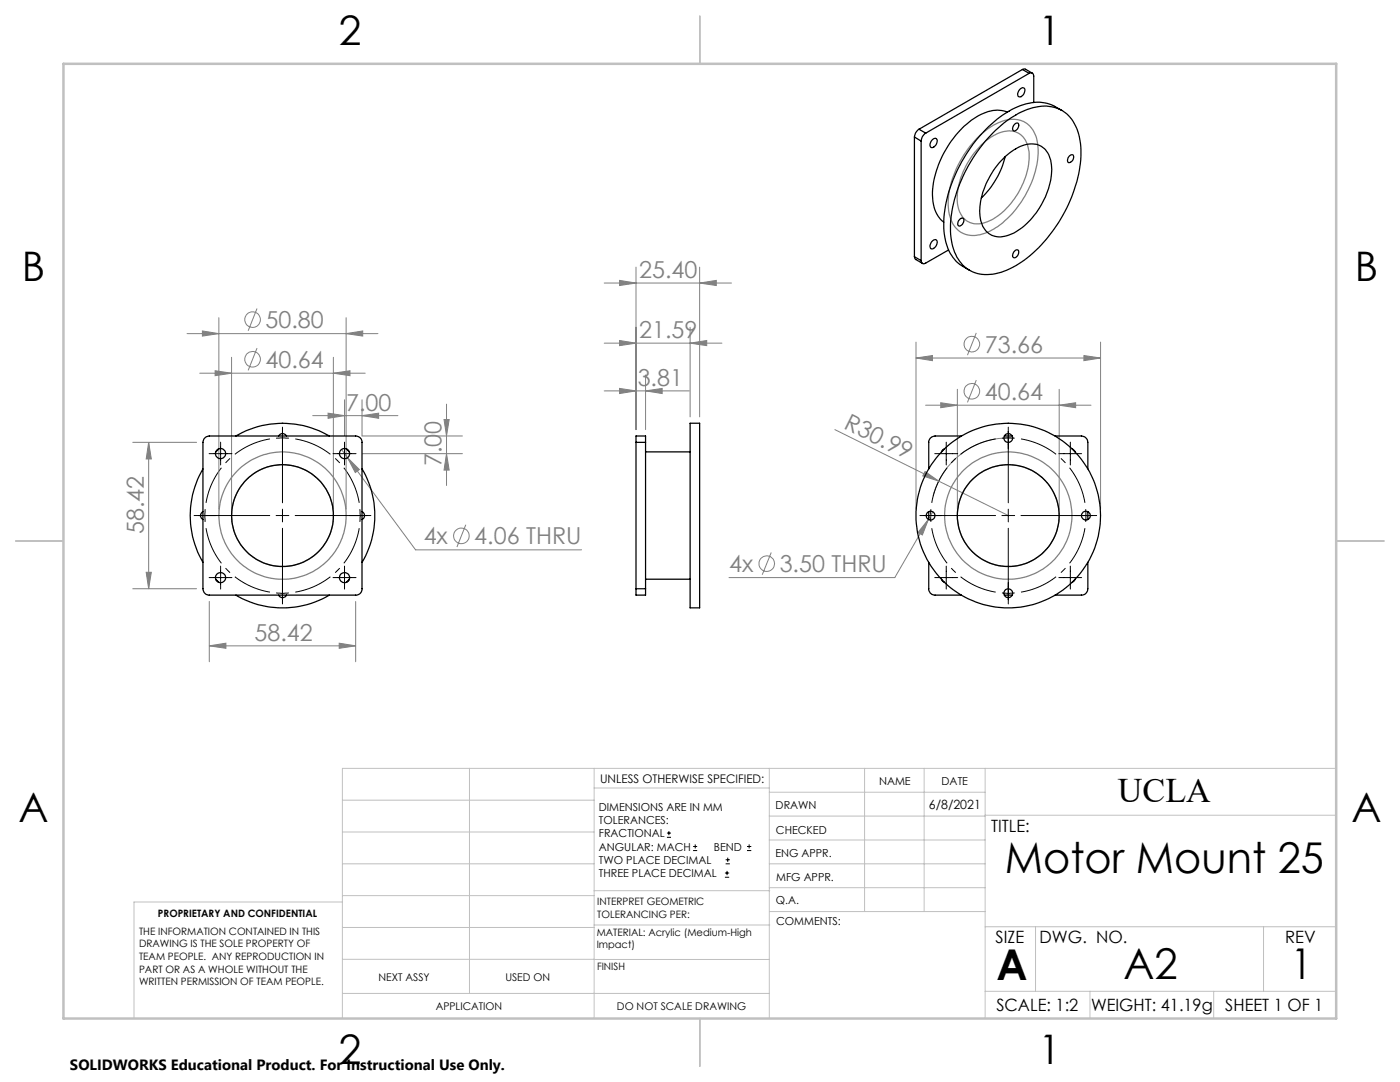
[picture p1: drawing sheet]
<svg xmlns="http://www.w3.org/2000/svg" width="279mm" height="216mm" viewBox="0 0 279 216" stroke-linecap="round" stroke-linejoin="round" font-family="sans-serif">
<g fill="none" stroke="#808080" stroke-width=".2">
<path d="M120.6 56.5h25.4M123.6 56l3.3 .5-3.3 .5zM126.9 53.3v32.4M139.6 56.5l3.3-.5v1zM139.6 53.3v29.9M37.3 66.6h38.1M39.9 74.5h33M40.4 66l3.3 .6-3.3 .5zM42.9 74l3.3 .5-3.3 .5zM43.7 63.4v38.2M46.2 71.3v30.3M51.3 69.5l-1.8 4.4"/>
<path d="M51.3 61.6l-1.8 4.4M66.5 74.5l3.3-.5v1zM66.5 71.3v30.3M68.8 79.8v7.2M69.1 66.6l3.3-.6v1.1zM69.1 63.4v38.2M72.2 79.8v7.2h20.1M120.6 68.5h23.5M120.6 78h17M123.6 67.9l3.3 .6-3.3 .5zM123.6 77.5l3.3 .5-3.3 .5zM128.8 78l3.4-.5v1z"/>
<path d="M128.8 74.8v10.9M137.7 68.5l3.3-.6v1.1zM137.7 65.3v17.9M182.8 71.4l3.3-.5v1.1zM182.8 68.3v33.3M182.8 71.4h36.8M191.1 77.7v23.9M194.8 66.4l-1.7 4.5M194.8 75.8l-1.7 4.5M211.4 77.7v23.9M216.3 70.9l3.3 .5-3.3 .6zM219.6 68.3v33.3"/>
<path d="M26.5 88.3h12.7M29.7 88.3v29.2M29.7 88.3l.5 3.3h-1zM62.4 82.9h17M65.5 82.4l3.3 .5-3.3 .6zM68.2 89.7l1.2 1.6M69.4 91.3l2.3 2.4-.8 .6zM69.4 91.3l13.5 18.4h33.2M72.2 82.9l3.4-.5v1.1zM72.3 90.5h20M88.6 83.7h1l-.5 3.3zM89.1 80.6v16.3"/>
<path d="M89.1 90.5l.5 3.3h-1zM166.6 85.7l34.6 17.2M184.6 94.1l2.7 1.9-3.1-1zM184.7 80.9h33M187.7 80.4l3.4 .5-3.4 .5zM202.1 87.4a15.5 15.5 0 0 0-15.9 11.5M211.4 80.9l3.3-.5v1zM26.5 117.5h12.7M29.2 114.2h1l-.5 3.3zM93 104.7l-1.8 4.4M153.9 110.2l-1.8 4.5M185.3 103.6l-1.2 3.2-.9-.5z"/>
<path d="M186.2 102.1l-7.6 13.2h-33.1M41.8 128.9l3.3-.6v1.1zM41.8 120v12M41.8 128.9h29.2M67.7 128.3l3.3 .6-3.3 .5zM71 120v12"/>
<circle cx="50.4" cy="71.7" r="1.56"/>
<circle cx="50.4" cy="63.8" r="1.55"/>
<circle cx="193.9" cy="68.7" r="1.56"/>
<circle cx="193.9" cy="78.1" r="1.56"/>
<circle cx="92.1" cy="106.9" r="1.55"/>
<circle cx="153" cy="112.5" r="1.56"/>
</g>
<g fill="none" stroke="#000" stroke-width=".2">
<path d="M41.7 90.5h4.6M44 88.2v4.6M55.1 87.5h2.5M56.4 85.2v15.1M66.5 90.5h4.5M68.8 88.2v4.6M186.5 90.5h4.6M188.8 88.2v4.6M200 87.5h2.5M201.2 85.2v15.1M211.3 90.5h4.6M213.6 88.2v4.6"/>
<path d="M38.7 102.9h15.1M41 101.6v2.5M41.7 115.3h4.6M44 113v4.5M55.1 102.9h2.5M55.1 118.3h2.5M56.4 101.6v2.5M56.4 105.4v15.1M58.9 102.9h15.1M66.5 115.3h4.5M68.8 113v4.5M71.8 101.6v2.5"/>
<path d="M183.6 102.9h15.1M185.8 101.6v2.5M186.5 115.3h4.6M188.8 113v4.5M200 102.9h2.5M200 118.3h2.5M201.2 101.6v2.5M201.2 105.4v15.1M203.8 102.9h15.1M211.3 115.3h4.6M213.6 113v4.5M216.7 101.6v2.5"/>
<path d="M133.1 167.1h.8M133.1 166.2h.8M133.5 165.8v.9M138.3 169.7h.8M138.3 168.9h.8M138.7 168.5v.8M144.7 175h.8M144.7 174.2h.8M144.8 172.4h.9M144.8 171.6h.9M145.1 173.8v.8M145.2 171.1v.9"/>
<path d="M149.1 169.7h.8M149.1 168.9h.8M149.5 168.5v.8"/>
</g>
<g fill="none" stroke="#808080" stroke-width=".25">
<path d="M194.9 27.7a10.7 10.7 0 0 1 7.6-3.9 4.8 4.8 0 0 1 4.5 4.5 17.4 17.4 0 0 1-3.6 12.6 13.9 13.9 0 0 1-8.2 6 4.7 4.7 0 0 1-5.7-4 17.1 17.1 0 0 1 3.5-13zM195.8 29a8.1 8.1 0 0 1 6.2-2.9 4.1 4.1 0 0 1 3.4 4.1 15.3 15.3 0 0 1-8.1 13.9 4.1 4.1 0 0 1-6.2-3.4 15.5 15.5 0 0 1 4.7-11.7z"/>
<circle cx="56.4" cy="102.9" r="10.2"/>
<circle cx="56.4" cy="102.9" r="12.7"/>
<circle cx="201.2" cy="102.9" r="10.2"/>
<circle cx="201.2" cy="102.9" r="12.7"/>
</g>
<path d="M53.9 87.6a15.5 15.5 0 0 0-12.8 12.7M198.7 87.6a15.5 15.5 0 0 0-12.7 12.7M41.1 105.4a15.5 15.5 0 0 0 12.8 12.8M58.9 118.2a15.5 15.5 0 0 0 12.8-12.8M71.7 100.3a15.5 15.5 0 0 0-12.8-12.7M186 105.4a15.5 15.5 0 0 0 12.7 12.8M203.8 118.2a15.5 15.5 0 0 0 12.7-12.8M216.5 100.3a15.5 15.5 0 0 0-12.7-12.7" fill="none" stroke="#000" stroke-width=".2" stroke-dasharray="15.2 1.3 1.3 1.3" stroke-dashoffset="7.5" stroke-linecap="butt"/>
<g fill="none" stroke="#c0c0c0" stroke-width=".2">
<path d="M68.3 159.7h50.3M93.7 153.3v44.9M118.6 153.3v49.9M118.6 157.2h34.9M153.5 153.3v49.9M153.5 158.1h43.1M172.5 153.3v28.6M184.4 153.3v28.6M196.6 153.3v49.9M266.7 153.3h-198.4v49.9M68.3 178.7h50.3M68.3 172.4h50.3"/>
<path d="M68.3 166h50.3M68.3 180h-41.6v23.2M118.6 177.7h35M153.5 167.6h43.1M153.5 162.8h43.1M153.5 172.4h43.1M153.5 177.1h43.1M196.6 162.7h70.1M68.3 198.2h85.2M68.3 191.4l85.2 .1M68.3 185.1h50.3M118.6 184.6h35"/>
<path d="M153.6 181.9h43M196.6 197.8h70.1M196.6 184.9h70.1M206.7 184.9v12.9M217.5 197.8v5.4M242.2 197.8v5.4M252.2 184.9v12.9"/>
</g>
<path d="M139.7 3.2v9.5M3.1 107.9h9.6M266.7 107.9h9.5M139.7 203.2v9.6" fill="none" stroke="#c0c0c0" stroke-width=".25"/>
<path d="M12.7 12.7h254v190.5h-254z" fill="none" stroke="#c0c0c0" stroke-width=".5"/>
<g fill="#808080">
<path d="M184.6 94.1l2.7 1.9-3.2-1z"/>
<path d="M128.8 78l3.4-.5v1zM123.6 77.5l3.3 .5-3.3 .5z"/>
<path d="M123.6 67.9l3.3 .6-3.3 .5zM137.7 68.5l3.3-.6v1.1zM123.6 56l3.3 .5-3.3 .5zM139.6 56.5l3.3-.5v1zM182.8 71.4l3.3-.5v1.1zM216.3 70.9l3.3 .5-3.3 .6zM187.7 80.4l3.4 .5-3.4 .5zM211.4 80.9l3.3-.5v1zM185.3 103.6l-2.1 2.7 .9 .5zM42.9 74l3.3 .5-3.3 .5zM66.5 74.5l3.3-.5v1zM40.4 66l3.3 .6-3.3 .5zM69.1 66.6l3.3-.6v1.1zM65.5 82.4l3.3 .5-3.3 .6zM72.2 82.9l3.4-.5v1.1zM69.4 91.3l1.5 3 .8-.6z"/>
<path d="M41.8 128.9l3.3-.6v1.1zM67.7 128.3l3.3 .6-3.3 .5z"/>
<path d="M89.1 90.5l.5 3.3h-1zM88.6 83.7h1l-.5 3.3z"/>
<path d="M29.7 88.3l.5 3.3h-1zM29.2 114.2h1l-.5 3.3z"/>
</g>
<g fill="none" stroke="#000" stroke-width=".25">
<path d="M203.6 17.7a.53 .53 0 0 1 .8-.1 .53 .53 0 0 1 .1 .8 .85 .85 0 0 1-.4 .8 .85 .85 0 0 1-.9 0 1.3 1.3 0 0 1 .4-1.5zM204 13.9l.6-.1 1.4 .8M204 13.9l-20.6 11.9M204 13.9l1.4 .7M205.4 14.6a.57 .57 0 0 1 .6 0 .57 .57 0 0 1 .3 .6v5.3M205.4 14.6l-20.7 12M182.5 27.3l1.3 .9M182.5 27.3v23.9M183.4 25.8a2.02 2.02 0 0 0-.9 1.5M183.4 25.8l1.3 .8M183.8 28.2v23.8M184.7 26.6a2.01 2.01 0 0 0-.9 1.6"/>
<path d="M186 28a.57 .57 0 0 1 .8-.4 .57 .57 0 0 1 .2 .9 .85 .85 0 0 1-1.3 .7 1.27 1.27 0 0 1 .3-1.2zM198.7 26a14.9 14.9 0 0 1 10.2-4.8 6.8 6.8 0 0 1 6.2 5 19 19 0 0 1-.9 12.3 28.9 28.9 0 0 1-11.5 14.5 9.6 9.6 0 0 1-8.6 1.3 8.1 8.1 0 0 1-4.3-6.9 25.7 25.7 0 0 1 4.8-16.5 28 28 0 0 1 4.1-4.9zM200.6 31.3a7.6 7.6 0 0 1 6.2-2.5 4.4 4.4 0 0 1 3.1 4.5 15.6 15.6 0 0 1-7.6 13.2 4.7 4.7 0 0 1-5 .1 6.1 6.1 0 0 1-1.6-6 17.1 17.1 0 0 1 4.9-9.3zM200.6 31.3a17.1 17.1 0 0 1-4.8 8.2M201 22.4a6.7 6.7 0 0 0-6.2 1 19.6 19.6 0 0 0-8.7 16 6.3 6.3 0 0 0 2.2 4.9M202.5 24.8a.46 .46 0 0 1 .7-.2 .46 .46 0 0 1 .1 .7 .77 .77 0 0 1-1.2 .7 1.16 1.16 0 0 1 .4-1.2zM211.9 22l-1.3-.7a7.8 7.8 0 0 0-6.9-.2 24.8 24.8 0 0 0-12.1 11.9 23.2 23.2 0 0 0-2.9 14.9 7.9 7.9 0 0 0 3.5 5.3l1.3 .7M213.4 31.2a.51 .51 0 0 1 .8-.3 .51 .51 0 0 1 0 .8 .74 .74 0 0 1-1.1 .6 1.18 1.18 0 0 1 .3-1.1zM182.5 51.2l.2 .6 1.4 .8M182.5 51.2l1.3 .8M186 48.2a.57 .57 0 0 1 .8-.3 .57 .57 0 0 1 .2 .8 .85 .85 0 0 1-1.3 .8 1.27 1.27 0 0 1 .3-1.3zM189.3 49.9l-4.6 2.6a.55 .55 0 0 1-.6 .1 .55 .55 0 0 1-.3-.6"/>
<path d="M191.5 43.8a.49 .49 0 0 1 .7-.2 .49 .49 0 0 1 .1 .7 .78 .78 0 0 1-1.1 .7 1.15 1.15 0 0 1 .3-1.2zM202.6 50a.45 .45 0 0 1 .7 0 .45 .45 0 0 1 0 .6 .74 .74 0 0 1-1.2 .7 1.22 1.22 0 0 1 .5-1.3zM40.5 93.6a18.4 18.4 0 0 0 0 18.6M41 87.3l.8-.3h29.2a1.26 1.26 0 0 1 1.2 1.3v29.2a1.2 1.2 0 0 1-1.2 1.2h-29.2a1.25 1.25 0 0 1-1.3-1.2v-29.2l.2-.7zM43.7 89.5l-.7 .7M47.1 87a18.4 18.4 0 0 1 18.6 0M55.6 87a.88 .88 0 0 1 .8-.5 .88 .88 0 0 1 .8 .5M69.1 89.5l.6 .7M72.2 93.6a18.4 18.4 0 0 1 0 18.6M126.9 88.3v-1.3h1.9v1.3M126.9 88.3h1.9M126.9 88.3v29.2"/>
<path d="M128.8 90.2h8.9M128.8 88.3v29.2M137.7 84.5h1.9v36.8h-1.9zM188.5 89.5l-.6 .7M191.9 87h-5.3a1.32 1.32 0 0 0-1.3 1.3v5.3M200.4 87h1.6M210.5 87h5.3a1.32 1.32 0 0 1 1.3 1.3v5.3M213.9 89.5l.7 .7M40.5 102.1a.88 .88 0 0 0-.5 .8 .88 .88 0 0 0 .5 .8M43 115.6l.7 .6M47.1 118.7a18.4 18.4 0 0 0 18.6 0M55.6 118.7a.88 .88 0 0 0 .8 .5 .88 .88 0 0 0 .8-.5"/>
<path d="M69.7 115.6l-.6 .6M72.2 102.1a.88 .88 0 0 1 .5 .8 .88 .88 0 0 1-.5 .8M126.9 117.5v1.2h1.9v-1.2M126.9 117.5h1.9M128.8 115.6h8.9M185.3 112.2v5.3a1.2 1.2 0 0 0 1.3 1.2h5.3M185.3 102.1v1.6M187.9 115.6l.2 .4 .4 .2M200.4 118.7h1.6M214.6 115.6l-.7 .6M217.1 112.2v5.3a1.26 1.26 0 0 1-1.3 1.2h-5.3M217.1 102.1v1.6"/>
<circle cx="44" cy="90.5" r="1.01"/>
<circle cx="68.8" cy="90.5" r="1.01"/>
<circle cx="201.2" cy="87.4" r=".88"/>
<circle cx="44" cy="115.3" r="1.01"/>
<circle cx="56.4" cy="102.9" r="10.2"/>
<circle cx="68.8" cy="115.3" r="1.01"/>
<circle cx="185.7" cy="102.9" r=".87"/>
<circle cx="201.2" cy="102.9" r="18.4"/>
<circle cx="201.2" cy="102.9" r="10.2"/>
<circle cx="201.2" cy="118.4" r=".87"/>
<circle cx="216.7" cy="102.9" r=".87"/>
</g>
<g font-size="8.5">
<text x="200.5" y="174.2">Motor Mount 25</text>
<text x="198.9" y="195.5">A</text>
<text x="224.2" y="195.4">A2</text>
<text x="257.6" y="195.4">1</text>
</g>
<g font-size="8.1">
<text x="67.6" y="8.9">2</text>
<text x="207.3" y="8.9">1</text>
<text x="4.4" y="56.2">B</text>
<text x="270.4" y="56.2">B</text>
<text x="3.7" y="164.1">A</text>
<text x="269.7" y="164.1">A</text>
<text x="67.6" y="212.4">2</text>
<text x="207.3" y="212.4">1</text>
</g>
<text font-size="6.9" x="223.1" y="160.1">UCLA</text>
<g font-size="4.7" fill="#808080">
<text x="127.6" y="55.4">25.40</text>
<text x="53" y="65.5">50.80</text>
<text x="127.6" y="67.4">21.59</text>
<text x="196.5" y="70.4">73.66</text>
<text x="53" y="73.4">40.64</text>
<text x="127.3" y="77">3.81</text>
<text x="69.1" y="81.9">7.00</text>
<text x="196.5" y="79.8">40.64</text>
<text x="168.2" y="85.4" transform="rotate(26 168.2 85.4)">R30.99</text>
<text x="88.1" y="93" transform="rotate(-90 88.1 93)">7.00</text>
<text x="28.7" y="106.5" transform="rotate(-90 28.7 106.5)">58.42</text>
<text x="84.6" y="108.6">4x</text>
<text x="94.7" y="108.6">4.06 THRU</text>
<text x="145.5" y="114.2">4x</text>
<text x="155.6" y="114.2">3.50 THRU</text>
<text x="50.8" y="127.8">58.42</text>
</g>
<g font-size="3.4">
<text x="197.8" y="166">TITLE:</text>
<text x="198.7" y="188.1">SIZE</text>
<text x="207.5" y="188.1">DWG. NO.</text>
<text x="256.5" y="188.2">REV</text>
<text x="198.8" y="201.7">SCALE: 1:2</text>
<text x="217.7" y="201.8">WEIGHT: 41.19g</text>
<text x="244.5" y="201.7">SHEET 1 OF 1</text>
</g>
<text font-size="3" x="14" y="213.5">SOLIDWORKS Educational Product. For Instructional Use Only.</text>
<text font-size="2.5" x="185.4" y="161.4">6/8/2021</text>
<text font-size="2.4" x="119.8" y="156.2">UNLESS OTHERWISE SPECIFIED:</text>
<g font-size="2.2">
<text x="119.5" y="161.8">DIMENSIONS ARE IN MM</text>
<text x="154.8" y="161.4">DRAWN</text>
<text x="175.4" y="156.6">NAME</text>
<text x="187.9" y="156.7">DATE</text>
<text x="119.5" y="164.4">TOLERANCES:</text>
<text x="119.5" y="167.1">FRACTIONAL</text>
<text x="154.9" y="166.3">CHECKED</text>
<text x="119.5" y="169.7">ANGULAR: MACH</text>
<text x="119.5" y="172.4">TWO PLACE DECIMAL</text>
<text x="142.5" y="169.7">BEND</text>
<text x="154.8" y="171">ENG APPR.</text>
<text x="119.5" y="175">THREE PLACE DECIMAL</text>
<text x="154.9" y="175.7">MFG APPR.</text>
<text x="154.9" y="180.4">Q.A.</text>
<text x="154.9" y="184.6">COMMENTS:</text>
</g>
<g font-size="2.1">
<text x="75.5" y="195.7">NEXT ASSY</text>
<text x="100.9" y="195.7">USED ON</text>
<text x="86.9" y="201.5">APPLICATION</text>
<text x="123.1" y="201.6">DO NOT SCALE DRAWING</text>
</g>
<g font-size="2">
<text x="31.5" y="182.9">PROPRIETARY AND CONFIDENTIAL</text>
<text x="119.2" y="180.6">INTERPRET GEOMETRIC</text>
<text x="119.2" y="183.1">TOLERANCING PER:</text>
<text x="27.8" y="186.5">THE INFORMATION CONTAINED IN THIS</text>
<text x="27.8" y="189">DRAWING IS THE SOLE PROPERTY OF</text>
<text x="27.8" y="191.6">TEAM PEOPLE. ANY REPRODUCTION IN</text>
<text x="119.1" y="186.7">MATERIAL: Acrylic (Medium-High</text>
<text x="119.1" y="189.2">Impact)</text>
<text x="27.8" y="194.1">PART OR AS A WHOLE WITHOUT THE</text>
<text x="27.8" y="196.6">WRITTEN PERMISSION OF TEAM PEOPLE.</text>
<text x="119.1" y="193.5">FINISH</text>
</g>
</svg>
